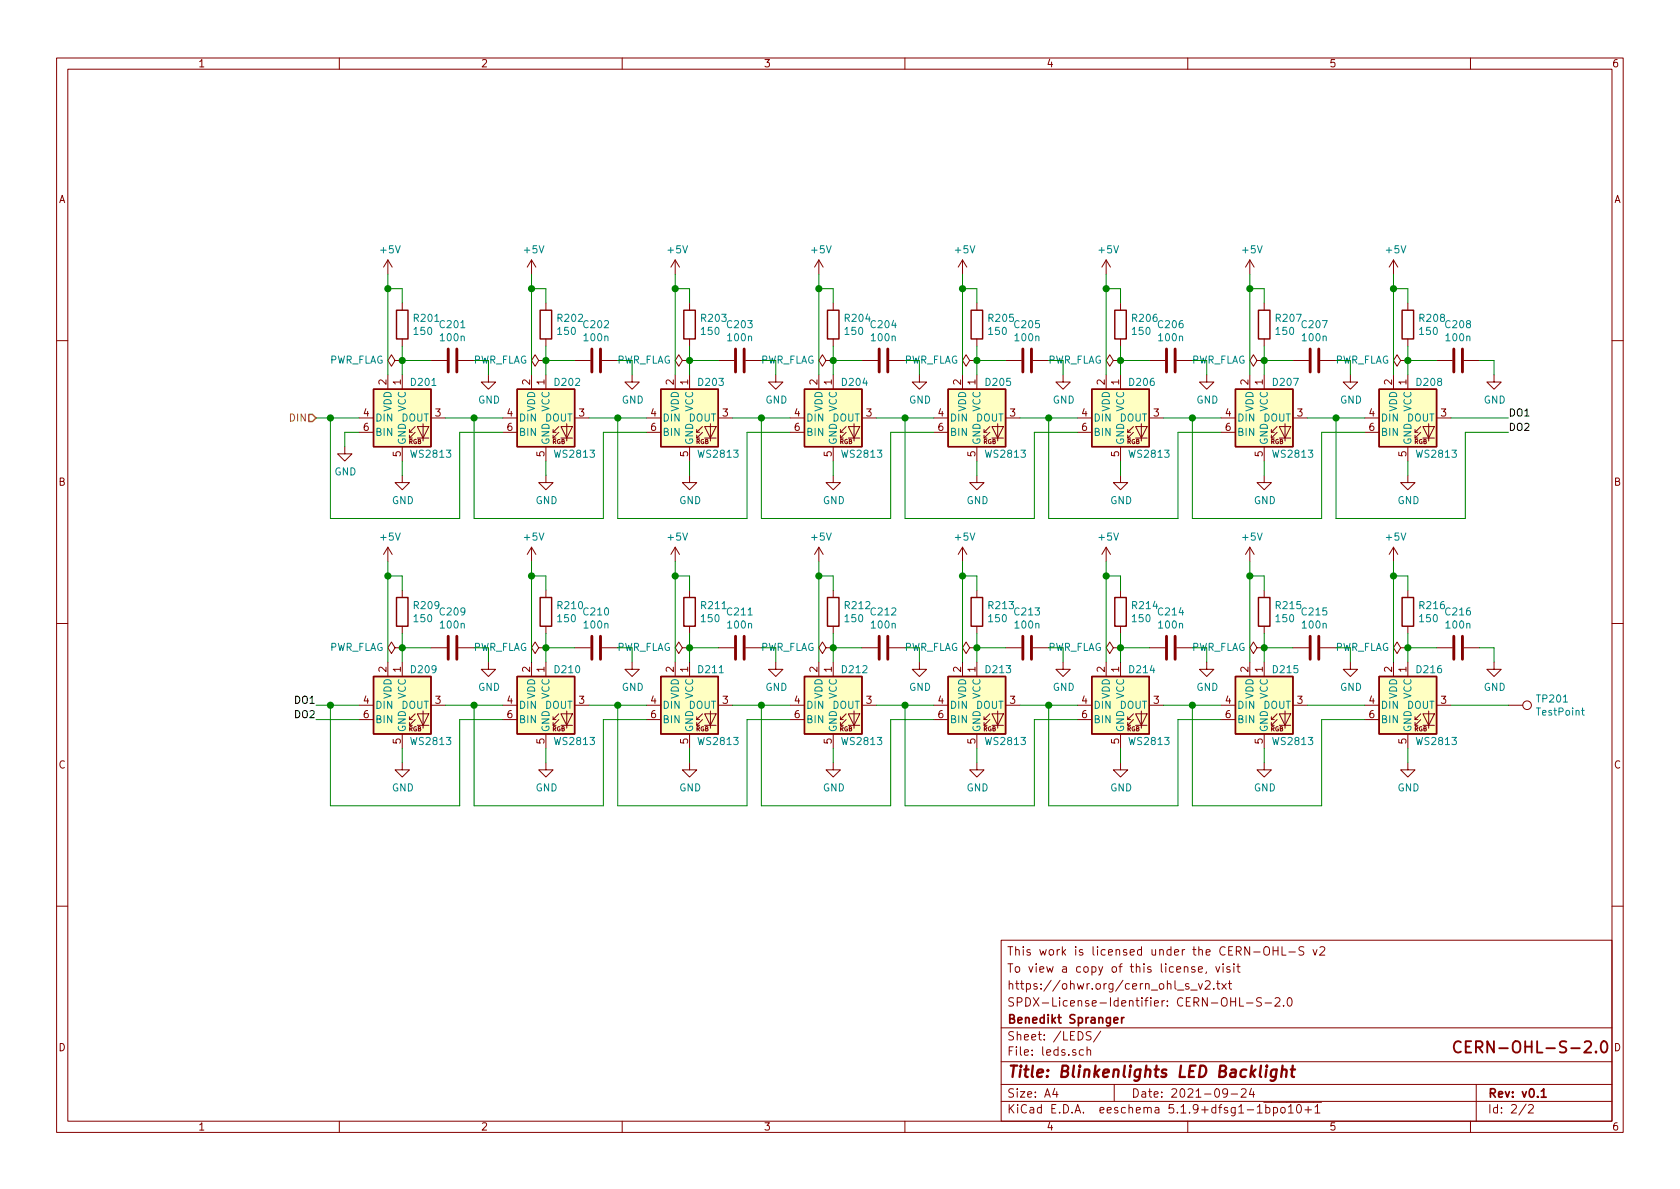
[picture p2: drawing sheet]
<svg xmlns="http://www.w3.org/2000/svg" width="297mm" height="210mm" viewBox="0 0 297 210" stroke-linecap="round" stroke-linejoin="round" font-family="sans-serif">
<g fill="none" stroke="#840000" stroke-width=".18">
<path d="M10 10.3h277v189.9h-277zM12 12.2h273v186.1h-273zM60 10.3v1.9M110 10.3v1.9M160 10.3v1.9M210 10.3v1.9M260 10.3v1.9M68.6 46v2.5M68.6 46l-.8 1.2M68.6 46l.7 1.2M71.1 53.6v1.3M71.1 59.9v1.3"/>
<path d="M94 46v2.5M94 46l-.8 1.2M94 46l.7 1.2M96.5 53.6v1.3M96.5 59.9v1.3M119.4 46v2.5M119.4 46l-.8 1.2M119.4 46l.7 1.2M121.9 53.6v1.3M121.9 59.9v1.3M144.8 46v2.5M144.8 46l-.8 1.2"/>
<path d="M144.8 46l.7 1.2M147.3 53.6v1.3M147.3 59.9v1.3M170.2 46v2.5M170.2 46l-.8 1.2M170.2 46l.7 1.2M172.7 53.6v1.3M172.7 59.9v1.3M195.6 46v2.5M195.6 46l-.8 1.2M195.6 46l.7 1.2M198.1 53.6v1.3"/>
<path d="M198.1 59.9v1.3M221 46v2.5M221 46l-.8 1.2M221 46l.7 1.2M223.5 53.6v1.3M223.5 59.9v1.3M246.4 46l-.8 1.2M246.4 46v2.5M246.4 46l.7 1.2M248.9 53.6v1.3M248.9 59.9v1.3M10 60.2h2"/>
<path d="M61 79v1.3h1.2l-1.2 1.2-1.3-1.2h1.3M63.5 76.4h2.5M63.5 73.9h2.5M68.6 66.3v2.5M69.8 63.7l-.6-1-.6 1 .6 1.1 .6-1.1h1.3M71.1 63.7h.1M71.1 66.3v2.5M71.1 79v2.5M72.4 76.4h.5M73.4 76.4l-1 1.1v-.5M73.4 75.4l-1 1v-.5M73.8 75.4h2l-1 2.1z"/>
<path d="M73.8 77.5h2M74.8 74.9v3.1M76.2 73.9h2.5M76.2 63.7h2.8M81 63.7h2.8M86.4 66.3v1.3h1.2l-1.2 1.2-1.3-1.2h1.3M88.9 76.4h2.5M88.9 73.9h2.5M94 66.3v2.5M95.2 63.7l-.6-1-.6 1 .6 1.1 .6-1.1h1.3M96.5 63.7h.1M96.5 66.3v2.5"/>
<path d="M96.5 79v2.5M97.8 76.4h.5M98.8 76.4l-1 1.1v-.5M98.8 75.4l-1 1v-.5M99.2 75.4h2l-1 2.1zM99.2 77.5h2M100.2 74.9v3.1M101.6 73.9h2.5M101.6 63.7h2.8M106.4 63.7h2.8M111.8 66.3v1.3h1.2l-1.2 1.2-1.3-1.2h1.3M114.3 76.4h2.5"/>
<path d="M114.3 73.9h2.5M119.4 66.3v2.5M120.6 63.7l-.6-1-.6 1 .6 1.1 .6-1.1h1.3M121.9 63.7h.1M121.9 66.3v2.5M121.9 79v2.5M123.2 76.4h.5M124.2 76.4l-1 1.1v-.5M124.2 75.4l-1 1v-.5M124.6 75.4h2l-1 2.1zM124.6 77.5h2M125.6 74.9v3.1"/>
<path d="M127 73.9h2.5M127 63.7h2.8M131.8 63.7h2.8M137.2 66.3v1.3h1.2l-1.2 1.2-1.3-1.2h1.3M139.7 76.4h2.5M139.7 73.9h2.5M144.8 66.3v2.5M146 63.7l-.6-1-.6 1 .6 1.1 .6-1.1h1.3M147.3 63.7h.1M147.3 66.3v2.5M147.3 79v2.5M148.6 76.4h.5"/>
<path d="M149.6 76.4l-1 1.1v-.5M149.6 75.4l-1 1v-.5M150 75.4h2l-1 2.1zM150 77.5h2M151 74.9v3.1M152.4 73.9h2.5M152.4 63.7h2.8M157.2 63.7h2.8M162.6 66.3v1.3h1.2l-1.2 1.2-1.3-1.2h1.3M165.1 76.4h2.5M165.1 73.9h2.5M170.2 66.3v2.5"/>
<path d="M171.4 63.7l-.6-1-.6 1 .6 1.1 .6-1.1h1.3M172.7 63.7h.1M172.7 66.3v2.5M172.7 79v2.5M174 76.4h.5M175 76.4l-1 1.1v-.5M175 75.4l-1 1v-.5M175.4 75.4h2l-1 2.1zM175.4 77.5h2M176.4 74.9v3.1M177.8 73.9h2.5M177.8 63.7h2.8"/>
<path d="M182.6 63.7h2.8M188 66.3v1.3h1.2l-1.2 1.2-1.3-1.2h1.3M190.5 76.4h2.5M190.5 73.9h2.5M195.6 66.3v2.5M196.8 63.7l-.6-1-.6 1 .6 1.1 .6-1.1h1.3M198.1 63.7h.1M198.1 66.3v2.5M198.1 79v2.5M199.4 76.4h.5M200.4 76.4l-1 1.1v-.5M200.4 75.4l-1 1v-.5"/>
<path d="M200.8 75.4h2l-1 2.1zM200.8 77.5h2M201.8 74.9v3.1M203.2 73.9h2.5M203.2 63.7h2.8M208 63.7h2.8M213.4 66.3v1.3h1.2l-1.2 1.2-1.3-1.2h1.3M215.9 76.4h2.5M215.9 73.9h2.5M221 66.3v2.5M222.2 63.7l-.6-1-.6 1 .6 1.1 .6-1.1h1.3M223.5 63.7h.1"/>
<path d="M223.5 66.3v2.5M223.5 79v2.5M224.8 76.4h.5M225.8 76.4l-1 1.1v-.5M225.8 75.4l-1 1v-.5M226.2 75.4h2l-1 2.1zM226.2 77.5h2M227.2 74.9v3.1M228.6 73.9h2.5M228.6 63.7h2.8M233.4 63.7h2.8M238.8 66.3v1.3h1.2l-1.2 1.2-1.3-1.2h1.3"/>
<path d="M241.3 76.4h2.5M241.3 73.9h2.5M246.4 66.3v2.5M247.6 63.7l-.6-1-.6 1 .6 1.1 .6-1.1h1.3M248.9 63.7h.1M248.9 66.3v2.5M248.9 79v2.5M250.2 76.4h.5M251.2 76.4l-1 1.1v-.5M251.2 75.4l-1 1v-.5M251.6 75.4h2l-1 2.1zM251.6 77.5h2"/>
<path d="M252.6 74.9v3.1M254 73.9h2.5M254 63.7h2.8M258.8 63.7h2.8M264.2 66.3v1.3h1.2l-1.2 1.2-1.3-1.2h1.3M285 60.2h2M68.6 96.8v2.5M68.6 96.8l-.8 1.2M68.6 96.8l.7 1.2M71.1 84.1v1.2h1.3l-1.3 1.3-1.3-1.3h1.3M94 96.8l-.8 1.2M94 96.8v2.5"/>
<path d="M94 96.8l.7 1.2M96.5 84.1v1.2h1.3l-1.3 1.3-1.3-1.3h1.3M119.4 96.8v2.5M119.4 96.8l-.8 1.2M119.4 96.8l.7 1.2M121.9 84.1v1.2h1.3l-1.3 1.3-1.3-1.3h1.3M144.8 96.8v2.5M144.8 96.8l-.8 1.2M144.8 96.8l.7 1.2M147.3 84.1v1.2h1.3l-1.3 1.3-1.3-1.3h1.3M170.2 96.8v2.5M170.2 96.8l-.8 1.2"/>
<path d="M170.2 96.8l.7 1.2M172.7 84.1v1.2h1.3l-1.3 1.3-1.3-1.3h1.3M195.6 96.8v2.5M195.6 96.8l-.8 1.2M195.6 96.8l.7 1.2M198.1 84.1v1.2h1.3l-1.3 1.3-1.3-1.3h1.3M221 96.8v2.5M221 96.8l-.8 1.2M221 96.8l.7 1.2M223.5 84.1v1.2h1.3l-1.3 1.3-1.3-1.3h1.3M246.4 96.8v2.5M246.4 96.8l-.8 1.2"/>
<path d="M246.4 96.8l.7 1.2M248.9 84.1v1.2h1.3l-1.3 1.3-1.3-1.3h1.3M10 110.3h2M68.6 117.1v2.5M69.8 114.5l-.6-1-.6 1 .6 1.1 .6-1.1h1.3M71.1 114.5h.1M71.1 104.4v1.3M71.1 110.7v1.3M71.1 117.1v2.5M76.2 114.5h2.8M81 114.5h2.8M86.4 117.1v1.3h1.2l-1.2 1.2-1.3-1.2h1.3"/>
<path d="M94 117.1v2.5M95.2 114.5l-.6-1-.6 1 .6 1.1 .6-1.1h1.3M96.5 114.5h.1M96.5 104.4v1.3M96.5 110.7v1.3M96.5 117.1v2.5M101.6 114.5h2.8M106.4 114.5h2.8M111.8 117.1v1.3h1.2l-1.2 1.2-1.3-1.2h1.3M119.4 117.1v2.5M120.6 114.5l-.6-1-.6 1 .6 1.1 .6-1.1h1.3M121.9 114.5h.1"/>
<path d="M121.9 104.4v1.3M121.9 110.7v1.3M121.9 117.1v2.5M127 114.5h2.8M131.8 114.5h2.8M137.2 117.1v1.3h1.2l-1.2 1.2-1.3-1.2h1.3M144.8 117.1v2.5M146 114.5l-.6-1-.6 1 .6 1.1 .6-1.1h1.3M147.3 114.5h.1M147.3 104.4v1.3M147.3 110.7v1.3M147.3 117.1v2.5"/>
<path d="M152.4 114.5h2.8M157.2 114.5h2.8M162.6 117.1v1.3h1.2l-1.2 1.2-1.3-1.2h1.3M170.2 117.1v2.5M171.4 114.5l-.6-1-.6 1 .6 1.1 .6-1.1h1.3M172.7 114.5h.1M172.7 104.4v1.3M172.7 110.7v1.3M172.7 117.1v2.5M177.8 114.5h2.8M182.6 114.5h2.8M188 117.1v1.3h1.2l-1.2 1.2-1.3-1.2h1.3"/>
<path d="M195.6 117.1v2.5M196.8 114.5l-.6-1-.6 1 .6 1.1 .6-1.1h1.3M198.1 114.5h.1M198.1 104.4v1.3M198.1 110.7v1.3M198.1 117.1v2.5M203.2 114.5h2.8M208 114.5h2.8M213.4 117.1v1.3h1.2l-1.2 1.2-1.3-1.2h1.3M221 117.1v2.5M222.2 114.5l-.6-1-.6 1 .6 1.1 .6-1.1h1.3M223.5 114.5h.1"/>
<path d="M223.5 104.4v1.3M223.5 110.7v1.3M223.5 117.1v2.5M228.6 114.5h2.8M233.4 114.5h2.8M238.8 117.1v1.3h1.2l-1.2 1.2-1.3-1.2h1.3M246.4 117.1v2.5M247.6 114.5l-.6-1-.6 1 .6 1.1 .6-1.1h1.3M248.9 114.5h.1M248.9 104.4v1.3M248.9 110.7v1.3M248.9 117.1v2.5"/>
<path d="M254 114.5h2.8M258.8 114.5h2.8M264.2 117.1v1.3h1.2l-1.2 1.2-1.3-1.2h1.3M285 110.3h2M63.5 127.2h2.5M63.5 124.7h2.5M71.1 134.9v1.2h1.3l-1.3 1.3-1.3-1.3h1.3M71.1 129.8v2.5M72.4 127.2h.5M73.4 127.2l-1 1.1v-.5M73.4 126.2l-1 1v-.5M73.8 126.2h2l-1 2.1z"/>
<path d="M73.8 128.3h2M74.8 125.7v3.1M76.2 124.7h2.5M88.9 127.2h2.5M88.9 124.7h2.5M96.5 134.9v1.2h1.3l-1.3 1.3-1.3-1.3h1.3M96.5 129.8v2.5M97.8 127.2h.5M98.8 127.2l-1 1.1v-.5M98.8 126.2l-1 1v-.5M99.2 126.2h2l-1 2.1zM99.2 128.3h2"/>
<path d="M100.2 125.7v3.1M101.6 124.7h2.5M114.3 127.2h2.5M114.3 124.7h2.5M121.9 134.9v1.2h1.3l-1.3 1.3-1.3-1.3h1.3M121.9 129.8v2.5M123.2 127.2h.5M124.2 127.2l-1 1.1v-.5M124.2 126.2l-1 1v-.5M124.6 126.2h2l-1 2.1zM124.6 128.3h2M125.6 125.7v3.1"/>
<path d="M127 124.7h2.5M139.7 127.2h2.5M139.7 124.7h2.5M147.3 134.9v1.2h1.3l-1.3 1.3-1.3-1.3h1.3M147.3 129.8v2.5M148.6 127.2h.5M149.6 127.2l-1 1.1v-.5M149.6 126.2l-1 1v-.5M150 126.2h2l-1 2.1zM150 128.3h2M151 125.7v3.1M152.4 124.7h2.5"/>
<path d="M165.1 127.2h2.5M165.1 124.7h2.5M172.7 134.9v1.2h1.3l-1.3 1.3-1.3-1.3h1.3M172.7 129.8v2.5M174 127.2h.5M175 127.2l-1 1.1v-.5M175 126.2l-1 1v-.5M175.4 126.2h2l-1 2.1zM175.4 128.3h2M176.4 125.7v3.1M177.8 124.7h2.5M190.5 127.2h2.5"/>
<path d="M190.5 124.7h2.5M198.1 134.9v1.2h1.3l-1.3 1.3-1.3-1.3h1.3M198.1 129.8v2.5M199.4 127.2h.5M200.4 127.2l-1 1.1v-.5M200.4 126.2l-1 1v-.5M200.8 126.2h2l-1 2.1zM200.8 128.3h2M201.8 125.7v3.1M203.2 124.7h2.5M215.9 127.2h2.5M215.9 124.7h2.5"/>
<path d="M223.5 134.9v1.2h1.3l-1.3 1.3-1.3-1.3h1.3M223.5 129.8v2.5M224.8 127.2h.5M225.8 127.2l-1 1.1v-.5M225.8 126.2l-1 1v-.5M226.2 126.2h2l-1 2.1zM226.2 128.3h2M227.2 125.7v3.1M228.6 124.7h2.5M241.3 127.2h2.5M241.3 124.7h2.5M248.9 134.9v1.2h1.3l-1.3 1.3-1.3-1.3h1.3"/>
<path d="M248.9 129.8v2.5M250.2 127.2h.5M251.2 127.2l-1 1.1v-.5M251.2 126.2l-1 1v-.5M251.6 126.2h2l-1 2.1zM251.6 128.3h2M252.6 125.7v3.1M254 124.7h2.5M266.7 124.7h2.5M10 160.2h2M177 166.3h108v32h-108zM210.2 174a.37 .37 0 0 0-.6 .1l.1 .3 .5 .1 .1 .1-.3 .3-.4-.1"/>
<path d="M210.5 175.1h1.2M211.3 171a.37 .37 0 0 0-.6 .1v.3l.6 .1v.1l-.2 .3h-.4M211.9 173.9l.3 1 .4-1M211.9 171.4l.7-.1-.1-.3-.4-.1-.2 .2 .1 .8h.5M213.1 173.6l.2-.2h.4l.2 .2 .1 .3-1 1h1M213.3 171.9l-.1 .3M214.6 174.8v.1M215 170.9l.3 1 .4-1M215.1 173.9h.6M215.3 173.4v1.3l.4 .2M216 173.9l.8 1M216.3 170.4v.2"/>
<path d="M216.3 170.9v1M216.8 173.9l-.8 1M217.2 173.9h.6M217.4 173.4v1.3l.4 .2M217.4 171l-.3-.1-.2 .2 .1 .3 .4 .1v.4h-.5M218.2 170.4v.2M218.2 170.9v1M218.7 170.9h.6M218.9 170.4v1.3l.4 .2M219.2 176.4v1.5h.7M220.4 177.4h1.1M223 176.5l-.5-.1-.3 .3 .1 .4 .7 .3v.4l-.3 .1-.5-.1"/>
<path d="M223.5 167.6l.3-.2a.53 .53 0 0 1 .7 .5v.5a.51 .51 0 0 1-.8 .4 1.05 1.05 0 0 1-.2-1.2zM223.7 177.4h1.1M225.1 167.4v1.5M225.1 168.1h.9M225.5 176.6l.2-.2h.3l.3 .5-.9 1h.9M226 167.4v1.5M226.7 167.4v1.5h.7M226.9 177.8v.1M227.7 176.6l.2-.2a.81 .81 0 0 1 .6 .6 .81 .81 0 0 1-.3 .8l-.1 .1a.79 .79 0 0 1-.4-1.3zM227.9 168.3h1.1M230.5 167.5l-.6-.1-.2 .3 .1 .3 .7 .3v.5l-.3 .1-.5-.1M232.2 167.9l.3 1 .4-1"/>
<path d="M233.4 167.6l.2-.2h.3l.3 .2v.2l-.9 1.1h.9M285 160.2h2M60 198.3v1.9M110 198.3v1.9M160 198.3v1.9M177 194.8h108M177 191.8h108M177 187.8h108M177 181.8h108M186.5 192.5l-.4 1h1M186.8 193v1M191.6 185.7l-.5-.1-.3 .3 .1 .6 .2 .1 .5-.1"/>
<path d="M192.2 185.7l.2-.1 .4 .1v.9M192.2 185.1v1.5M192.9 182.5l-.6-.1-.3 .3 .1 .3 .7 .4v.4a.62 .62 0 0 1-.8 0M194.6 182.3l-1.3 2M197 191.8v3M210 198.3v1.9M217 193.2l-.1 .2a.48 .48 0 0 1-.6-.1v-.6a.48 .48 0 0 1 .6-.1l.1 .1a1.19 1.19 0 0 1-.2 1.2l-.5 .1M217.7 193.5h1.1M219.5 192.7l.2-.2h.3l.3 .2v.3v.2l-.9 .8h.9M221.3 192.5l-.4 1h.9M221.6 193v1M222.3 196.8h.9"/>
<path d="M223.4 194.9h10.3M223.8 195.9l.4-.1 .3 .3v.6l-.3 .1-.4-.1M223.8 195.3v1.5M225.2 195.9l.4-.1 .3 .3-.1 .6-.2 .1-.4-.1M225.2 195.8v1.5M226.5 196l.2-.2 .5 .2v.5l-.1 .2-.4 .1-.2-.1zM227.8 195.8l.4-.5v1.5M227.8 196.8h.9M229.4 195.4l.2-.1a.8 .8 0 0 1 .5 .8 .8 .8 0 0 1-.5 .7 1 1 0 0 1-.2-1.4zM230.7 196.3h1.2M231.3 195.7v1.1M232.5 195.8l.4-.5v1.5"/>
<path d="M232.5 196.8h.9M260 198.3v1.9M261 191.8v6.5M269.8 195.2l-1.2 2M270.3 195.5l.2-.2h.3l.3 .5-.9 1h.9"/>
<circle cx="270" cy="124.7" r=".76"/>
</g>
<path d="M198.3 179.9v1M198.7 179.9l-.3 .2-.1 .1M197 180.4l.7-.1-.1-.3-.4-.1-.2 .2v.7h.6M272.5 193l.4-.5v1.5M272.5 194h.9" fill="none" stroke="#840000" stroke-width=".3"/>
<path d="M224 188.4v.2M225.7 189.1l-.2 1.6a.6 .6 0 0 1-.9 .3M225.7 189.2a.68 .68 0 0 0-1 .3v.6l.1 .2 .2 .1 .6-.1M226.7 189.3a.5 .5 0 0 1 .8 .1l-.1 1M226.8 188.4l-.3 2M228.2 189.1h.8M228.6 188.4l-.2 1.8v.1l.4 .1" fill="none" stroke="#840000" stroke-width=".41"/>
<path d="M277.8 185.4h1.5M280.2 184.3l.3-.2 .6 .1a.52 .52 0 0 1 .1 .8l-1.1 1.1h1.2M282.2 185.9v.2l-.1-.1 .1-.1v.2M283.2 184.3a.48 .48 0 0 1 .5-.2 .48 .48 0 0 1 .4 .4 1.03 1.03 0 0 1-.6 1.6 1.21 1.21 0 0 1-.3-1.8z" fill="none" stroke="#840000" stroke-width=".33"/>
<g fill="#ffffc2" stroke="#ffffc2" stroke-width=".18">
<path d="M66 119.6h10.2v10.2h-10.2z"/>
<path d="M91.4 119.6h10.2v10.2h-10.2z"/>
<path d="M116.8 119.6h10.2v10.2h-10.2z"/>
<path d="M142.2 119.6h10.2v10.2h-10.2z"/>
<path d="M167.6 68.8h10.2v10.2h-10.2z"/>
<path d="M193 68.8h10.2v10.2h-10.2z"/>
<path d="M218.4 68.8h10.2v10.2h-10.2z"/>
<path d="M243.8 68.8h10.2v10.2h-10.2z"/>
<path d="M243.8 119.6h10.2v10.2h-10.2z"/>
<path d="M167.6 119.6h10.2v10.2h-10.2z"/>
<path d="M193 119.6h10.2v10.2h-10.2z"/>
<path d="M218.4 119.6h10.2v10.2h-10.2z"/>
<path d="M66 68.8h10.2v10.2h-10.2z"/>
<path d="M142.2 68.8h10.2v10.2h-10.2z"/>
<path d="M91.4 68.8h10.2v10.2h-10.2z"/>
<path d="M116.8 68.8h10.2v10.2h-10.2z"/>
</g>
<g fill="none" stroke="#840000" stroke-width=".25">
<path d="M70.1 54.9h2v5h-2zM95.5 54.9h2v5h-2zM120.9 54.9h2v5h-2zM146.3 54.9h2v5h-2zM171.7 54.9h2v5h-2zM197.1 54.9h2v5h-2zM222.5 54.9h2v5h-2zM247.9 54.9h2v5h-2zM66 68.8h10.2v10.2h-10.2zM91.4 68.8h10.2v10.2h-10.2zM116.8 68.8h10.2v10.2h-10.2zM142.2 68.8h10.2v10.2h-10.2z"/>
<path d="M167.6 68.8h10.2v10.2h-10.2zM193 68.8h10.2v10.2h-10.2zM218.4 68.8h10.2v10.2h-10.2zM243.8 68.8h10.2v10.2h-10.2zM66 119.6h10.2v10.2h-10.2zM70.1 105.7h2v5h-2zM91.4 119.6h10.2v10.2h-10.2zM95.5 105.7h2v5h-2zM116.8 119.6h10.2v10.2h-10.2zM120.9 105.7h2v5h-2zM142.2 119.6h10.2v10.2h-10.2zM146.3 105.7h2v5h-2z"/>
<path d="M167.6 119.6h10.2v10.2h-10.2zM171.7 105.7h2v5h-2zM193 119.6h10.2v10.2h-10.2zM197.1 105.7h2v5h-2zM218.4 119.6h10.2v10.2h-10.2zM222.5 105.7h2v5h-2zM243.8 119.6h10.2v10.2h-10.2zM247.9 105.7h2v5h-2z"/>
</g>
<g fill="none" stroke="#840000" stroke-width=".51">
<path d="M79.2 61.7v4.1M80.8 61.7v4.1M104.6 61.7v4.1M106.2 61.7v4.1M130 61.7v4.1M131.6 61.7v4.1M155.4 61.7v4.1M157 61.7v4.1M180.8 61.7v4.1M182.4 61.7v4.1M206.2 61.7v4.1M207.8 61.7v4.1"/>
<path d="M231.6 61.7v4.1M233.2 61.7v4.1M257 61.7v4.1M258.6 61.7v4.1M79.2 112.5v4.1M80.8 112.5v4.1M104.6 112.5v4.1M106.2 112.5v4.1M130 112.5v4.1M131.6 112.5v4.1M155.4 112.5v4.1M157 112.5v4.1"/>
<path d="M180.8 112.5v4.1M182.4 112.5v4.1M206.2 112.5v4.1M207.8 112.5v4.1M231.6 112.5v4.1M233.2 112.5v4.1M257 112.5v4.1M258.6 112.5v4.1"/>
</g>
<path d="M279.6 125.6h.5M279.8 125.2v1.1l.3 .2" fill="none" stroke="#008484" stroke-width=".18"/>
<g fill="none" stroke="#008400" stroke-width=".18">
<path d="M68.6 51h2.5v2.6M68.6 48.5v17.8M94 51h2.5v2.6M94 48.5v17.8M119.4 51h2.5v2.6M119.4 48.5v17.8M144.8 51h2.5v2.6M144.8 48.5v17.8M170.2 51h2.5v2.6M170.2 48.5v17.8M195.6 51h2.5v2.6M195.6 48.5v17.8"/>
<path d="M221 51h2.5v2.6M221 48.5v17.8M246.4 48.5v17.8M246.4 51h2.5v2.6M55.9 73.9h7.6M58.4 73.9v17.8h22.9v-15.3h7.6M63.5 76.4h-2.5v2.6M71.1 63.7h5.1M71.1 61.2v5.1M78.7 73.9h10.2M83.8 73.9v17.8h22.9v-15.3h7.6M86.4 63.7v2.6"/>
<path d="M96.5 61.2v5.1M96.5 63.7h5.1M104.1 73.9h10.2M109.2 73.9v17.8h22.9v-15.3h7.6M111.8 63.7v2.6M121.9 63.7h5.1M121.9 61.2v5.1M129.5 73.9h10.2M134.6 73.9v17.8h22.9v-15.3h7.6M137.2 63.7v2.6M147.3 61.2v5.1M147.3 63.7h5.1"/>
<path d="M154.9 73.9h10.2M160 73.9v17.8h22.9v-15.3h7.6M162.6 63.7v2.6M172.7 61.2v5.1M172.7 63.7h5.1M180.3 73.9h10.2M185.4 73.9v17.8h22.9v-15.3h7.6M188 63.7v2.6M198.1 63.7h5.1M198.1 61.2v5.1M205.7 73.9h10.2M210.8 73.9v17.8h22.9v-15.3h7.6"/>
<path d="M213.4 63.7v2.6M223.5 63.7h5.1M223.5 61.2v5.1M231.1 73.9h10.2M236.2 73.9v17.8h22.9v-15.3h7.6M238.8 63.7v2.6M248.9 63.7h5.1M248.9 61.2v5.1M256.5 73.9h10.2M261.6 63.7h2.6v2.6M68.6 99.3v17.8M71.1 81.5v2.6"/>
<path d="M94 99.3v17.8M96.5 81.5v2.6M119.4 99.3v17.8M121.9 81.5v2.6M144.8 99.3v17.8M147.3 81.5v2.6M170.2 99.3v17.8M172.7 81.5v2.6M195.6 99.3v17.8M198.1 81.5v2.6M221 99.3v17.8M223.5 81.5v2.6"/>
<path d="M246.4 99.3v17.8M248.9 81.5v2.6M68.6 101.8h2.5v2.6M71.1 114.5h5.1M71.1 112v5.1M86.4 114.5v2.6M94 101.8h2.5v2.6M96.5 112v5.1M96.5 114.5h5.1M111.8 114.5v2.6M119.4 101.8h2.5v2.6M121.9 114.5h5.1"/>
<path d="M121.9 112v5.1M137.2 114.5v2.6M144.8 101.8h2.5v2.6M147.3 112v5.1M147.3 114.5h5.1M162.6 114.5v2.6M170.2 101.8h2.5v2.6M172.7 112v5.1M172.7 114.5h5.1M188 114.5v2.6M195.6 101.8h2.5v2.6M198.1 114.5h5.1"/>
<path d="M198.1 112v5.1M213.4 114.5v2.6M221 101.8h2.5v2.6M223.5 114.5h5.1M223.5 112v5.1M238.8 114.5v2.6M246.4 101.8h2.5v2.6M248.9 114.5h5.1M248.9 112v5.1M261.6 114.5h2.6v2.6M55.9 124.7h7.6M55.9 127.2h7.6"/>
<path d="M58.4 124.7v17.8h22.9v-15.3h7.6M71.1 132.3v2.6M78.7 124.7h10.2M83.8 124.7v17.8h22.9v-15.3h7.6M96.5 132.3v2.6M104.1 124.7h10.2M109.2 124.7v17.8h22.9v-15.3h7.6M121.9 132.3v2.6M129.5 124.7h10.2M134.6 124.7v17.8h22.9v-15.3h7.6M147.3 132.3v2.6M154.9 124.7h10.2"/>
<path d="M160 124.7v17.8h22.9v-15.3h7.6M172.7 132.3v2.6M180.3 124.7h10.2M185.4 124.7v17.8h22.9v-15.3h7.6M198.1 132.3v2.6M205.7 124.7h10.2M210.8 124.7v17.8h22.9v-15.3h7.6M223.5 132.3v2.6M231.1 124.7h10.2M248.9 132.3v2.6M256.5 124.7h10.2"/>
</g>
<path d="M54.6 73.3h.6l.7 .6-.7 .6h-.6z" fill="none" stroke="#848400" stroke-width=".25"/>
<g fill="#008400" stroke="#008400" stroke-width=".25">
<circle cx="121.9" cy="63.7" r=".51"/>
<circle cx="246.4" cy="51" r=".51"/>
<circle cx="147.3" cy="63.7" r=".51"/>
<circle cx="94" cy="51" r=".51"/>
<circle cx="210.8" cy="124.7" r=".51"/>
<circle cx="170.2" cy="101.8" r=".51"/>
<circle cx="83.8" cy="73.9" r=".51"/>
<circle cx="185.4" cy="124.7" r=".51"/>
<circle cx="170.2" cy="51" r=".51"/>
<circle cx="248.9" cy="63.7" r=".51"/>
<circle cx="119.4" cy="101.8" r=".51"/>
<circle cx="83.8" cy="124.7" r=".51"/>
<circle cx="68.6" cy="51" r=".51"/>
<circle cx="94" cy="101.8" r=".51"/>
<circle cx="172.7" cy="114.5" r=".51"/>
<circle cx="96.5" cy="114.5" r=".51"/>
<circle cx="134.6" cy="73.9" r=".51"/>
<circle cx="71.1" cy="63.7" r=".51"/>
<circle cx="109.2" cy="73.9" r=".51"/>
<circle cx="119.4" cy="51" r=".51"/>
<circle cx="221" cy="101.8" r=".51"/>
<circle cx="236.2" cy="73.9" r=".51"/>
<circle cx="58.4" cy="73.9" r=".51"/>
<circle cx="223.5" cy="114.5" r=".51"/>
<circle cx="147.3" cy="114.5" r=".51"/>
<circle cx="68.6" cy="101.8" r=".51"/>
<circle cx="210.8" cy="73.9" r=".51"/>
<circle cx="144.8" cy="101.8" r=".51"/>
<circle cx="198.1" cy="63.7" r=".51"/>
<circle cx="71.1" cy="114.5" r=".51"/>
<circle cx="221" cy="51" r=".51"/>
<circle cx="185.4" cy="73.9" r=".51"/>
<circle cx="195.6" cy="51" r=".51"/>
<circle cx="172.7" cy="63.7" r=".51"/>
<circle cx="109.2" cy="124.7" r=".51"/>
<circle cx="223.5" cy="63.7" r=".51"/>
<circle cx="134.6" cy="124.7" r=".51"/>
<circle cx="144.8" cy="51" r=".51"/>
<circle cx="160" cy="73.9" r=".51"/>
<circle cx="246.4" cy="101.8" r=".51"/>
<circle cx="96.5" cy="63.7" r=".51"/>
<circle cx="198.1" cy="114.5" r=".51"/>
<circle cx="248.9" cy="114.5" r=".51"/>
<circle cx="58.4" cy="124.7" r=".51"/>
<circle cx="195.6" cy="101.8" r=".51"/>
<circle cx="121.9" cy="114.5" r=".51"/>
<circle cx="160" cy="124.7" r=".51"/>
</g>
<g font-size="2.8" fill="#840000">
<text x="178" y="190.5">Title: Blinkenlights LED Backlight</text>
<text x="255.8" y="186.2">CERN-OHL-S-2.0</text>
</g>
<g font-size="2.1" fill="#840000">
<text x="178" y="172">To view a copy of this license, visit</text>
<text x="178" y="169">This work is licensed under the CERN-OHL-S v2</text>
<text x="178" y="178">SPDX-License-Identifier: CERN-OHL-S-2.0</text>
<text x="178" y="175">https://ohwr.org/cern_ohl_s_v2.txt</text>
<text x="178" y="184">Sheet: /LEDS/</text>
<text x="178" y="181">Benedikt Spranger</text>
<text x="178" y="186.7">File: leds.sch</text>
<text x="178" y="196.9">KiCad E.D.A. eeschema 5.1.9+dfsg1-1bpo10+1</text>
<text x="178" y="194.1">Size: A4</text>
<text x="200" y="194.1">Date: 2021-09-24</text>
<text x="263" y="194.1">Rev: v0.1</text>
<text x="263" y="196.9">Id: 2/2</text>
</g>
<g font-size="1.8" fill="#840000">
<text x="35" y="11.9">1</text>
<text x="85" y="11.9">2</text>
<text x="135" y="11.9">3</text>
<text x="185" y="11.9">4</text>
<text x="235" y="11.9">5</text>
<text x="285" y="11.9">6</text>
<text x="10.4" y="35.9">A</text>
<text x="285.4" y="35.9">A</text>
<text x="68.3" y="68" transform="rotate(-90 68.3 68)">2</text>
<text x="70.9" y="68" transform="rotate(-90 70.9 68)">1</text>
<text x="93.7" y="68" transform="rotate(-90 93.7 68)">2</text>
<text x="96.3" y="68" transform="rotate(-90 96.3 68)">1</text>
<text x="119.1" y="68" transform="rotate(-90 119.1 68)">2</text>
<text x="121.7" y="68" transform="rotate(-90 121.7 68)">1</text>
<text x="144.5" y="68" transform="rotate(-90 144.5 68)">2</text>
<text x="147.1" y="68" transform="rotate(-90 147.1 68)">1</text>
<text x="169.9" y="68" transform="rotate(-90 169.9 68)">2</text>
<text x="172.5" y="68" transform="rotate(-90 172.5 68)">1</text>
<text x="195.3" y="68" transform="rotate(-90 195.3 68)">2</text>
<text x="197.9" y="68" transform="rotate(-90 197.9 68)">1</text>
<text x="220.7" y="68" transform="rotate(-90 220.7 68)">2</text>
<text x="223.3" y="68" transform="rotate(-90 223.3 68)">1</text>
<text x="246.1" y="68" transform="rotate(-90 246.1 68)">2</text>
<text x="248.7" y="68" transform="rotate(-90 248.7 68)">1</text>
<text x="64.3" y="73.7">4</text>
<text x="64.3" y="76.2">6</text>
<text x="77" y="73.7">3</text>
<text x="89.7" y="73.7">4</text>
<text x="89.7" y="76.2">6</text>
<text x="102.4" y="73.7">3</text>
<text x="115.1" y="73.7">4</text>
<text x="115.1" y="76.2">6</text>
<text x="127.8" y="73.7">3</text>
<text x="140.5" y="73.7">4</text>
<text x="140.5" y="76.2">6</text>
<text x="153.2" y="73.7">3</text>
<text x="165.9" y="73.7">4</text>
<text x="165.9" y="76.2">6</text>
<text x="178.6" y="73.7">3</text>
<text x="191.3" y="73.7">4</text>
<text x="191.3" y="76.2">6</text>
<text x="204" y="73.7">3</text>
<text x="216.7" y="73.7">4</text>
<text x="216.7" y="76.2">6</text>
<text x="229.4" y="73.7">3</text>
<text x="242.1" y="73.7">4</text>
<text x="242.1" y="76.2">6</text>
<text x="254.8" y="73.7">3</text>
<text x="70.9" y="80.7" transform="rotate(-90 70.9 80.7)">5</text>
<text x="96.3" y="80.7" transform="rotate(-90 96.3 80.7)">5</text>
<text x="121.7" y="80.7" transform="rotate(-90 121.7 80.7)">5</text>
<text x="147.1" y="80.7" transform="rotate(-90 147.1 80.7)">5</text>
<text x="172.5" y="80.7" transform="rotate(-90 172.5 80.7)">5</text>
<text x="197.9" y="80.7" transform="rotate(-90 197.9 80.7)">5</text>
<text x="223.3" y="80.7" transform="rotate(-90 223.3 80.7)">5</text>
<text x="248.7" y="80.7" transform="rotate(-90 248.7 80.7)">5</text>
<text x="10.4" y="85.9">B</text>
<text x="285.4" y="85.9">B</text>
<text x="68.3" y="118.8" transform="rotate(-90 68.3 118.8)">2</text>
<text x="70.9" y="118.8" transform="rotate(-90 70.9 118.8)">1</text>
<text x="93.7" y="118.8" transform="rotate(-90 93.7 118.8)">2</text>
<text x="96.3" y="118.8" transform="rotate(-90 96.3 118.8)">1</text>
<text x="119.1" y="118.8" transform="rotate(-90 119.1 118.8)">2</text>
<text x="121.7" y="118.8" transform="rotate(-90 121.7 118.8)">1</text>
<text x="144.5" y="118.8" transform="rotate(-90 144.5 118.8)">2</text>
<text x="147.1" y="118.8" transform="rotate(-90 147.1 118.8)">1</text>
<text x="169.9" y="118.8" transform="rotate(-90 169.9 118.8)">2</text>
<text x="172.5" y="118.8" transform="rotate(-90 172.5 118.8)">1</text>
<text x="195.3" y="118.8" transform="rotate(-90 195.3 118.8)">2</text>
<text x="197.9" y="118.8" transform="rotate(-90 197.9 118.8)">1</text>
<text x="220.7" y="118.8" transform="rotate(-90 220.7 118.8)">2</text>
<text x="223.3" y="118.8" transform="rotate(-90 223.3 118.8)">1</text>
<text x="246.1" y="118.8" transform="rotate(-90 246.1 118.8)">2</text>
<text x="248.7" y="118.8" transform="rotate(-90 248.7 118.8)">1</text>
<text x="64.3" y="124.5">4</text>
<text x="77" y="124.5">3</text>
<text x="89.7" y="124.5">4</text>
<text x="102.4" y="124.5">3</text>
<text x="115.1" y="124.5">4</text>
<text x="127.8" y="124.5">3</text>
<text x="140.5" y="124.5">4</text>
<text x="153.2" y="124.5">3</text>
<text x="165.9" y="124.5">4</text>
<text x="178.6" y="124.5">3</text>
<text x="191.3" y="124.5">4</text>
<text x="204" y="124.5">3</text>
<text x="216.7" y="124.5">4</text>
<text x="229.4" y="124.5">3</text>
<text x="242.1" y="124.5">4</text>
<text x="254.8" y="124.5">3</text>
<text x="64.3" y="127">6</text>
<text x="70.9" y="131.5" transform="rotate(-90 70.9 131.5)">5</text>
<text x="89.7" y="127">6</text>
<text x="96.3" y="131.5" transform="rotate(-90 96.3 131.5)">5</text>
<text x="115.1" y="127">6</text>
<text x="121.7" y="131.5" transform="rotate(-90 121.7 131.5)">5</text>
<text x="140.5" y="127">6</text>
<text x="147.1" y="131.5" transform="rotate(-90 147.1 131.5)">5</text>
<text x="165.9" y="127">6</text>
<text x="172.5" y="131.5" transform="rotate(-90 172.5 131.5)">5</text>
<text x="191.3" y="127">6</text>
<text x="197.9" y="131.5" transform="rotate(-90 197.9 131.5)">5</text>
<text x="216.7" y="127">6</text>
<text x="223.3" y="131.5" transform="rotate(-90 223.3 131.5)">5</text>
<text x="242.1" y="127">6</text>
<text x="248.7" y="131.5" transform="rotate(-90 248.7 131.5)">5</text>
<text x="10.4" y="135.9">C</text>
<text x="285.4" y="135.9">C</text>
<text x="10.4" y="185.9">D</text>
<text x="285.4" y="185.9">D</text>
<text x="35" y="199.9">1</text>
<text x="85" y="199.9">2</text>
<text x="135" y="199.9">3</text>
<text x="185" y="199.9">4</text>
<text x="235" y="199.9">5</text>
<text x="285" y="199.9">6</text>
</g>
<g font-size="1.8" fill="#008484">
<text x="67.4" y="44.8">+5V</text>
<text x="92.8" y="44.8">+5V</text>
<text x="118.2" y="44.8">+5V</text>
<text x="143.6" y="44.8">+5V</text>
<text x="169" y="44.8">+5V</text>
<text x="194.4" y="44.8">+5V</text>
<text x="219.8" y="44.8">+5V</text>
<text x="245.2" y="44.8">+5V</text>
<text x="73.3" y="56.9">R201</text>
<text x="73.3" y="59.2">150</text>
<text x="77.9" y="58">C201</text>
<text x="98.7" y="56.9">R202</text>
<text x="98.7" y="59.2">150</text>
<text x="103.3" y="58">C202</text>
<text x="124.1" y="56.9">R203</text>
<text x="124.1" y="59.2">150</text>
<text x="128.7" y="58">C203</text>
<text x="149.5" y="56.9">R204</text>
<text x="149.5" y="59.2">150</text>
<text x="154.1" y="58">C204</text>
<text x="174.9" y="56.9">R205</text>
<text x="174.9" y="59.2">150</text>
<text x="179.5" y="58">C205</text>
<text x="200.3" y="56.9">R206</text>
<text x="200.3" y="59.2">150</text>
<text x="204.9" y="58">C206</text>
<text x="225.7" y="56.9">R207</text>
<text x="225.7" y="59.2">150</text>
<text x="230.3" y="58">C207</text>
<text x="251.1" y="56.9">R208</text>
<text x="251.1" y="59.2">150</text>
<text x="255.7" y="58">C208</text>
<text x="58.1" y="64.3">PWR_FLAG</text>
<text x="78" y="60.3">100n</text>
<text x="103.4" y="60.3">100n</text>
<text x="128.8" y="60.3">100n</text>
<text x="154.2" y="60.3">100n</text>
<text x="179.6" y="60.3">100n</text>
<text x="205" y="60.3">100n</text>
<text x="230.4" y="60.3">100n</text>
<text x="255.8" y="60.3">100n</text>
<text x="72.8" y="68.2">D201</text>
<text x="84.5" y="71.4">GND</text>
<text x="98.2" y="68.2">D202</text>
<text x="109.9" y="71.4">GND</text>
<text x="123.6" y="68.2">D203</text>
<text x="135.3" y="71.4">GND</text>
<text x="149" y="68.2">D204</text>
<text x="160.7" y="71.4">GND</text>
<text x="174.4" y="68.2">D205</text>
<text x="186.1" y="71.4">GND</text>
<text x="199.8" y="68.2">D206</text>
<text x="211.5" y="71.4">GND</text>
<text x="225.2" y="68.2">D207</text>
<text x="236.9" y="71.4">GND</text>
<text x="250.6" y="68.2">D208</text>
<text x="262.3" y="71.4">GND</text>
<text x="66.3" y="74.5">DIN</text>
<text x="66.3" y="77.1">BIN</text>
<text x="69.2" y="72.8" transform="rotate(-90 69.2 72.8)">VDD</text>
<text x="70.9" y="74.5">DOUT</text>
<text x="71.8" y="72.8" transform="rotate(-90 71.8 72.8)">VCC</text>
<text x="91.7" y="74.5">DIN</text>
<text x="91.7" y="77.1">BIN</text>
<text x="94.6" y="72.8" transform="rotate(-90 94.6 72.8)">VDD</text>
<text x="96.3" y="74.5">DOUT</text>
<text x="97.2" y="72.8" transform="rotate(-90 97.2 72.8)">VCC</text>
<text x="117.1" y="74.5">DIN</text>
<text x="117.1" y="77.1">BIN</text>
<text x="120" y="72.8" transform="rotate(-90 120 72.8)">VDD</text>
<text x="121.7" y="74.5">DOUT</text>
<text x="122.6" y="72.8" transform="rotate(-90 122.6 72.8)">VCC</text>
<text x="142.5" y="74.5">DIN</text>
<text x="142.5" y="77.1">BIN</text>
<text x="145.4" y="72.8" transform="rotate(-90 145.4 72.8)">VDD</text>
<text x="147.1" y="74.5">DOUT</text>
<text x="148" y="72.8" transform="rotate(-90 148 72.8)">VCC</text>
<text x="167.9" y="74.5">DIN</text>
<text x="167.9" y="77.1">BIN</text>
<text x="170.8" y="72.8" transform="rotate(-90 170.8 72.8)">VDD</text>
<text x="172.5" y="74.5">DOUT</text>
<text x="173.4" y="72.8" transform="rotate(-90 173.4 72.8)">VCC</text>
<text x="193.3" y="74.5">DIN</text>
<text x="193.3" y="77.1">BIN</text>
<text x="196.2" y="72.8" transform="rotate(-90 196.2 72.8)">VDD</text>
<text x="197.9" y="74.5">DOUT</text>
<text x="198.8" y="72.8" transform="rotate(-90 198.8 72.8)">VCC</text>
<text x="218.7" y="74.5">DIN</text>
<text x="218.7" y="77.1">BIN</text>
<text x="221.6" y="72.8" transform="rotate(-90 221.6 72.8)">VDD</text>
<text x="223.3" y="74.5">DOUT</text>
<text x="224.2" y="72.8" transform="rotate(-90 224.2 72.8)">VCC</text>
<text x="244.1" y="74.5">DIN</text>
<text x="244.1" y="77.1">BIN</text>
<text x="247" y="72.8" transform="rotate(-90 247 72.8)">VDD</text>
<text x="248.7" y="74.5">DOUT</text>
<text x="249.6" y="72.8" transform="rotate(-90 249.6 72.8)">VCC</text>
<text x="71.8" y="78.7" transform="rotate(-90 71.8 78.7)">GND</text>
<text x="72.8" y="80.9">WS2813</text>
<text x="97.2" y="78.7" transform="rotate(-90 97.2 78.7)">GND</text>
<text x="98.2" y="80.9">WS2813</text>
<text x="122.6" y="78.7" transform="rotate(-90 122.6 78.7)">GND</text>
<text x="123.6" y="80.9">WS2813</text>
<text x="148" y="78.7" transform="rotate(-90 148 78.7)">GND</text>
<text x="149" y="80.9">WS2813</text>
<text x="173.4" y="78.7" transform="rotate(-90 173.4 78.7)">GND</text>
<text x="174.4" y="80.9">WS2813</text>
<text x="198.8" y="78.7" transform="rotate(-90 198.8 78.7)">GND</text>
<text x="199.8" y="80.9">WS2813</text>
<text x="224.2" y="78.7" transform="rotate(-90 224.2 78.7)">GND</text>
<text x="225.2" y="80.9">WS2813</text>
<text x="249.6" y="78.7" transform="rotate(-90 249.6 78.7)">GND</text>
<text x="250.6" y="80.9">WS2813</text>
<text x="59.1" y="84.1">GND</text>
<text x="69.3" y="89.1">GND</text>
<text x="94.7" y="89.1">GND</text>
<text x="120.1" y="89.1">GND</text>
<text x="145.5" y="89.1">GND</text>
<text x="170.9" y="89.1">GND</text>
<text x="196.3" y="89.1">GND</text>
<text x="221.7" y="89.1">GND</text>
<text x="247.1" y="89.1">GND</text>
<text x="67.4" y="95.6">+5V</text>
<text x="92.8" y="95.6">+5V</text>
<text x="118.2" y="95.6">+5V</text>
<text x="143.6" y="95.6">+5V</text>
<text x="169" y="95.6">+5V</text>
<text x="194.4" y="95.6">+5V</text>
<text x="219.8" y="95.6">+5V</text>
<text x="245.2" y="95.6">+5V</text>
<text x="73.3" y="107.7">R209</text>
<text x="98.7" y="107.7">R210</text>
<text x="124.1" y="107.7">R211</text>
<text x="149.5" y="107.7">R212</text>
<text x="174.9" y="107.7">R213</text>
<text x="200.3" y="107.7">R214</text>
<text x="225.7" y="107.7">R215</text>
<text x="251.1" y="107.7">R216</text>
<text x="73.3" y="110">150</text>
<text x="77.9" y="108.8">C209</text>
<text x="78" y="111.1">100n</text>
<text x="98.7" y="110">150</text>
<text x="103.3" y="108.8">C210</text>
<text x="103.4" y="111.1">100n</text>
<text x="124.1" y="110">150</text>
<text x="128.7" y="108.8">C211</text>
<text x="128.8" y="111.1">100n</text>
<text x="149.5" y="110">150</text>
<text x="154.1" y="108.8">C212</text>
<text x="154.2" y="111.1">100n</text>
<text x="174.9" y="110">150</text>
<text x="179.5" y="108.8">C213</text>
<text x="179.6" y="111.1">100n</text>
<text x="200.3" y="110">150</text>
<text x="204.9" y="108.8">C214</text>
<text x="205" y="111.1">100n</text>
<text x="225.7" y="110">150</text>
<text x="230.3" y="108.8">C215</text>
<text x="230.4" y="111.1">100n</text>
<text x="251.1" y="110">150</text>
<text x="255.7" y="108.8">C216</text>
<text x="255.8" y="111.1">100n</text>
<text x="58.1" y="115.1">PWR_FLAG</text>
<text x="72.8" y="119">D209</text>
<text x="98.2" y="119">D210</text>
<text x="123.6" y="119">D211</text>
<text x="149" y="119">D212</text>
<text x="174.4" y="119">D213</text>
<text x="199.8" y="119">D214</text>
<text x="225.2" y="119">D215</text>
<text x="250.6" y="119">D216</text>
<text x="66.3" y="125.3">DIN</text>
<text x="69.2" y="123.6" transform="rotate(-90 69.2 123.6)">VDD</text>
<text x="70.9" y="125.3">DOUT</text>
<text x="71.8" y="123.6" transform="rotate(-90 71.8 123.6)">VCC</text>
<text x="84.5" y="122.2">GND</text>
<text x="91.7" y="125.3">DIN</text>
<text x="94.6" y="123.6" transform="rotate(-90 94.6 123.6)">VDD</text>
<text x="96.3" y="125.3">DOUT</text>
<text x="97.2" y="123.6" transform="rotate(-90 97.2 123.6)">VCC</text>
<text x="109.9" y="122.2">GND</text>
<text x="117.1" y="125.3">DIN</text>
<text x="120" y="123.6" transform="rotate(-90 120 123.6)">VDD</text>
<text x="121.7" y="125.3">DOUT</text>
<text x="122.6" y="123.6" transform="rotate(-90 122.6 123.6)">VCC</text>
<text x="135.3" y="122.2">GND</text>
<text x="142.5" y="125.3">DIN</text>
<text x="145.4" y="123.6" transform="rotate(-90 145.4 123.6)">VDD</text>
<text x="147.1" y="125.3">DOUT</text>
<text x="148" y="123.6" transform="rotate(-90 148 123.6)">VCC</text>
<text x="160.7" y="122.2">GND</text>
<text x="167.9" y="125.3">DIN</text>
<text x="170.8" y="123.6" transform="rotate(-90 170.8 123.6)">VDD</text>
<text x="172.5" y="125.3">DOUT</text>
<text x="173.4" y="123.6" transform="rotate(-90 173.4 123.6)">VCC</text>
<text x="186.1" y="122.2">GND</text>
<text x="193.3" y="125.3">DIN</text>
<text x="196.2" y="123.6" transform="rotate(-90 196.2 123.6)">VDD</text>
<text x="197.9" y="125.3">DOUT</text>
<text x="198.8" y="123.6" transform="rotate(-90 198.8 123.6)">VCC</text>
<text x="211.5" y="122.2">GND</text>
<text x="218.7" y="125.3">DIN</text>
<text x="221.6" y="123.6" transform="rotate(-90 221.6 123.6)">VDD</text>
<text x="223.3" y="125.3">DOUT</text>
<text x="224.2" y="123.6" transform="rotate(-90 224.2 123.6)">VCC</text>
<text x="236.9" y="122.2">GND</text>
<text x="244.1" y="125.3">DIN</text>
<text x="247" y="123.6" transform="rotate(-90 247 123.6)">VDD</text>
<text x="248.7" y="125.3">DOUT</text>
<text x="249.6" y="123.6" transform="rotate(-90 249.6 123.6)">VCC</text>
<text x="262.3" y="122.2">GND</text>
<text x="271.9" y="124.2">TP201</text>
<text x="66.3" y="127.9">BIN</text>
<text x="71.8" y="129.5" transform="rotate(-90 71.8 129.5)">GND</text>
<text x="72.8" y="131.7">WS2813</text>
<text x="91.7" y="127.9">BIN</text>
<text x="97.2" y="129.5" transform="rotate(-90 97.2 129.5)">GND</text>
<text x="98.2" y="131.7">WS2813</text>
<text x="117.1" y="127.9">BIN</text>
<text x="122.6" y="129.5" transform="rotate(-90 122.6 129.5)">GND</text>
<text x="123.6" y="131.7">WS2813</text>
<text x="142.5" y="127.9">BIN</text>
<text x="148" y="129.5" transform="rotate(-90 148 129.5)">GND</text>
<text x="149" y="131.7">WS2813</text>
<text x="167.9" y="127.9">BIN</text>
<text x="173.4" y="129.5" transform="rotate(-90 173.4 129.5)">GND</text>
<text x="174.4" y="131.7">WS2813</text>
<text x="193.3" y="127.9">BIN</text>
<text x="198.8" y="129.5" transform="rotate(-90 198.8 129.5)">GND</text>
<text x="199.8" y="131.7">WS2813</text>
<text x="218.7" y="127.9">BIN</text>
<text x="224.2" y="129.5" transform="rotate(-90 224.2 129.5)">GND</text>
<text x="225.2" y="131.7">WS2813</text>
<text x="244.1" y="127.9">BIN</text>
<text x="249.6" y="129.5" transform="rotate(-90 249.6 129.5)">GND</text>
<text x="250.6" y="131.7">WS2813</text>
<text x="271.9" y="126.5">TestPoint</text>
<text x="69.3" y="139.9">GND</text>
<text x="94.7" y="139.9">GND</text>
<text x="120.1" y="139.9">GND</text>
<text x="145.5" y="139.9">GND</text>
<text x="170.9" y="139.9">GND</text>
<text x="196.3" y="139.9">GND</text>
<text x="221.7" y="139.9">GND</text>
<text x="247.1" y="139.9">GND</text>
</g>
<g font-size="1.8" fill="#008400">
<text x="83.5" y="64.3">PWR_FLAG</text>
<text x="108.9" y="64.3">PWR_FLAG</text>
<text x="134.3" y="64.3">PWR_FLAG</text>
<text x="159.7" y="64.3">PWR_FLAG</text>
<text x="185.1" y="64.3">PWR_FLAG</text>
<text x="210.5" y="64.3">PWR_FLAG</text>
<text x="235.9" y="64.3">PWR_FLAG</text>
<text x="83.5" y="115.1">PWR_FLAG</text>
<text x="108.9" y="115.1">PWR_FLAG</text>
<text x="134.3" y="115.1">PWR_FLAG</text>
<text x="159.7" y="115.1">PWR_FLAG</text>
<text x="185.1" y="115.1">PWR_FLAG</text>
<text x="210.5" y="115.1">PWR_FLAG</text>
<text x="235.9" y="115.1">PWR_FLAG</text>
</g>
<text font-size="1.8" fill="#848400" x="51.3" y="74.5">DIN</text>
<g font-size="1.8">
<text x="266.7" y="76.2">DO2</text>
<text x="266.7" y="73.7">DO1</text>
<text x="52.2" y="124.5">DO1</text>
<text x="52.2" y="127">DO2</text>
</g>
<g font-size="1.1" fill="#840000">
<text x="72.2" y="78.5">RGB</text>
<text x="97.6" y="78.5">RGB</text>
<text x="123" y="78.5">RGB</text>
<text x="148.4" y="78.5">RGB</text>
<text x="173.8" y="78.5">RGB</text>
<text x="199.2" y="78.5">RGB</text>
<text x="224.6" y="78.5">RGB</text>
<text x="250" y="78.5">RGB</text>
<text x="72.2" y="129.3">RGB</text>
<text x="97.6" y="129.3">RGB</text>
<text x="123" y="129.3">RGB</text>
<text x="148.4" y="129.3">RGB</text>
<text x="173.8" y="129.3">RGB</text>
<text x="199.2" y="129.3">RGB</text>
<text x="224.6" y="129.3">RGB</text>
<text x="250" y="129.3">RGB</text>
</g>
</svg>
